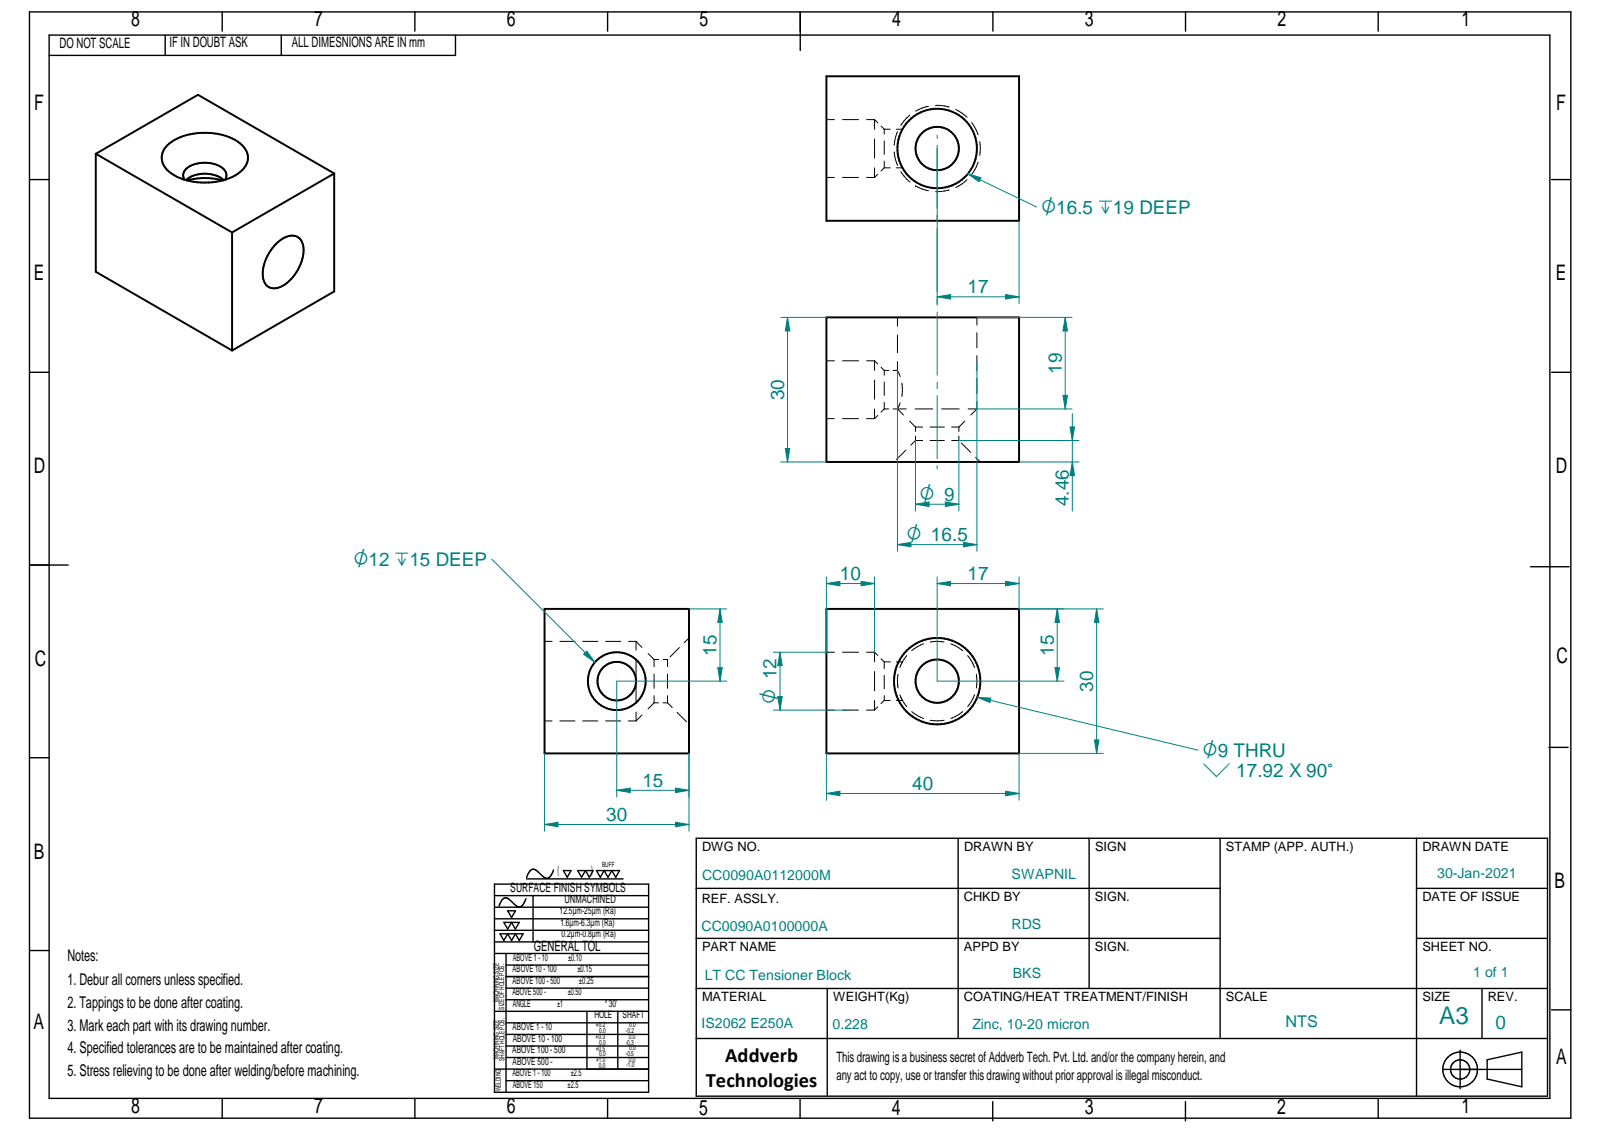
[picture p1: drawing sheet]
<svg xmlns="http://www.w3.org/2000/svg" width="420mm" height="297mm" viewBox="0 0 420 297" stroke-linecap="round" stroke-linejoin="round" font-family="sans-serif">
<g fill="none" stroke="#000" stroke-width=".36">
<path d="M7.7 3.1h400v287h-400zM12.8 9.1h389.4v275.8h-389.4zM42.9 9.1v5.3M57.7 3.1v5M73 9.1v5.3M107.7 3.1v5M118.2 9.1v5.3h-105.4M157.7 3.1v5M207.7 3.1v10M257.7 3.1v5M307.7 3.1v5M357.7 3.1v5"/>
<path d="M7.7 46.6h5M402.7 46.6h5M7.7 96.6h5M402.7 96.6h5M7.7 146.6h10M397.2 147h10M7.7 196.6h5M402 193.9h5M180.7 217.5h220.9v66.9h-220.9zM248.7 217.5v51.9M282.6 217.5v38.9M316.6 217.5v51.9"/>
<path d="M367.6 217.5v66.9M128.3 229.4h40v54h-40zM128.3 232.3h40M128.3 235.4h40M128.3 238.4h40M130.8 239.3h4l-1.1 1.7-1-1.7-.9 1.7zM131.8 236.3h2l-1 1.7zM136.5 233.1a2.41 2.41 0 0 1-1.8 2.2l-1.3-.8a3 3 0 0 0-2.4-1.6l-.9 .8-.6 1.4M136.7 228h25M138.3 232.3v12M143.6 225.7a2.22 2.22 0 0 1-1.9 2.1l-.7-.3-1.3-1.2a1.4 1.4 0 0 0-1.4-.8 1.4 1.4 0 0 0-1.2 1.1l-.4 1.1M146.2 225.8h2l-1 1.8z"/>
<path d="M149.9 225.8h4l-1 1.8-1-1.8-1 1.8zM154.8 225.8h6l-1 1.8-1-1.8-1 1.8-1-1.8-1 1.8zM180.7 230.5h135.9M367.6 230.5h34M7.7 246.6h5M128.3 241.3h40M128.3 244.3h40M128.3 247.4h40M129.8 242.3h6l-1 1.7-1-1.7-1 1.7-1-1.7-1 1.7zM131.3 259.4h37M131.3 247.4v36M131.3 250.4h37"/>
<path d="M131.3 253.3h37M131.3 256.3h37M180.7 243.4h135.9M180.7 256.4h220.9M214.7 256.4v28M367.6 243.4h34M384.6 256.4v13M128.3 262.4h40M131.3 265.3h37M131.3 268.4h37M131.3 271.4h37M131.3 274.3h37"/>
<path d="M152.3 262.4v14.9h16h-40M160.3 262.4v14.9M180.7 269.4h220.9M374.4 277.4h20.5M378.9 272.4v10M385.9 274.9l9-2v9l-9-2zM402.7 262h5M57.7 285.1v5M107.7 285.1v5M131.3 280.4h37M157.7 285.1v5M207.6 285v5"/>
<path d="M257.6 285.8v5M307.6 285.8v5M357.7 285.1v5"/>
<circle cx="378.9" cy="277.4" r="4.5"/>
<circle cx="378.9" cy="277.4" r="2.5"/>
</g>
<g fill="none" stroke="#000" stroke-width=".51">
<path d="M214.5 82.3h50v37.5h-50zM214.5 158h50v37.5h-50z"/>
<circle cx="243.2" cy="176.7" r="5.6"/>
<circle cx="243.2" cy="176.7" r="11.2"/>
</g>
<g fill="none" stroke="#000" stroke-width=".26">
<path d="M214.5 93.6h2M218.7 93.6h4.1M224.9 93.6h2.1M227 93.6v2.5M227 98.6v5M227 93.6l.8 .8M228.7 95.3l.8 .8M229.5 96.1v1.2M229.5 99.1v3.5M229.5 96.1h1.1M231.8 96.1h1.1M232.9 96.1l.7 1.6"/>
<path d="M232.9 82.3v2.3M232.9 86.9v4.6M232.9 93.8v2.3M234 99.4v3.4M253.5 82.3v2M253.5 86.3v4M253.5 92.3v3.9M253.5 98.2v3.9M214.5 108.6h2M218.6 108.6h4.2M224.9 108.6h2.1M227 106.1v2.5"/>
<path d="M227.8 107.8l-.8 .8M229.5 104.4v1.7M229.5 106.1h1.1M229.5 106.1l-.9 .8M233.6 104.5l-.7 1.6 1.6 1.6M235.1 116.8l-2.4 2.4M235.2 106.1h-3.4M236 109.2l1.6 1.6M237.5 106.1h4.6M237.6 110.8h1.8M237.6 114.3h1.8M237.6 114.3l-1.2 1.2"/>
<path d="M237.6 110.8v1.1M237.6 113.1v1.2M241.4 110.8h3.7M241.4 114.3h3.7M244.4 106.1h4.5M247 110.8h1.8M248.8 113.1v1.2h-1.8M248.8 110.8v1.2M249.5 114.9l2.4 2.5M250.4 109.2l-1.6 1.6M251.2 106.1h2.3M253.2 118.6l1.2 1.2"/>
<path d="M253.5 104.1v2M253.5 106.1l-1.5 1.6M214.5 169.2h2M218.7 169.2h4.1M224.9 169.2h2.1M227 169.2v2.5M227 174.2v5M227 169.2l.8 .8M228.7 170.9l.8 .8M229.5 171.7v1.7M229.5 175.2v3.5M229.5 171.7h1.5"/>
<path d="M232.6 171.7h1.6l-.1 .2M232.9 176.4v.5M232.9 177.4l.1 .4M233.1 174.9l-.2 1.3 .2 2.3M235.3 170.1l-1.1 1.6-.7 1.5M239.7 167l-1.6 .8-1.5 1M241.4 166.6l2-.2 1.6 .2M246.7 167l2.1 1 1 .8M251.1 170.1l.9 1.2 .9 1.9M253.4 174.9l.1 1.8-.1 1.8M214.5 184.2h2M218.6 184.2h4.2"/>
<path d="M224.9 184.2h2.1M227 181.7v2.5M227.8 183.4l-.8 .8M229.5 180.5v1.2M229.5 181.7h1.5M229.5 181.7l-.9 .8M233.5 180.3l.7 1.4 1.1 1.6M233.9 181l.1 .3M234.1 181.5l.1 .2h-1.6M236.6 184.6l1.5 1 1.6 .8M241.5 186.9l1.9 .1 1.6-.1M249.8 184.6l-1 .8-2 1"/>
<path d="M252.9 180.2l-.9 1.9-.9 1.2"/>
</g>
<path d="M264.5 158h21.9M284.6 158l.6 3.5h-1.2zM264.5 195.5h21.9" fill="none" stroke="#008080" stroke-width=".26"/>
<path d="M284.6 158l.6 3.5h-1.2z" fill="#008080"/>
<path d="M284 192h1.2l-.6 3.5z" fill="none" stroke="#008080" stroke-width=".26"/>
<path d="M284 192h1.2l-.6 3.5z" fill="#008080"/>
<path d="M284.6 158v37.5M214.5 195.5v12.1M264.5 195.5v12.1M261 205.3l3.5 .5-3.5 .6z" fill="none" stroke="#008080" stroke-width=".26"/>
<path d="M261 205.3l3.5 .5-3.5 .6z" fill="#008080"/>
<path d="M214.5 205.8l3.5-.5v1.1z" fill="none" stroke="#008080" stroke-width=".26"/>
<path d="M214.5 205.8l3.5-.5v1.1z" fill="#008080"/>
<path d="M202.6 82.3h11.9M202.6 119.8h11.9M203.8 116.4h1.2l-.6 3.4zM214.5 205.8h50" fill="none" stroke="#008080" stroke-width=".26"/>
<path d="M203.8 116.4h1.2l-.6 3.4z" fill="#008080"/>
<path d="M204.4 82.3l.6 3.6h-1.2z" fill="none" stroke="#008080" stroke-width=".26"/>
<path d="M204.4 82.3l.6 3.6h-1.2z" fill="#008080"/>
<path d="M204.4 82.3v37.5M253.6 180.9l57.3 13.7" fill="none" stroke="#008080" stroke-width=".26"/>
<path d="M253.6 180.9l3.6 .2-.3 1.1z" fill="#008080"/>
<path d="M264.5 158h11.6M274.4 158l.6 3.5h-1.2zM243.2 176.7h32.9M253.6 180.9l3.6 .2-.3 1.1z" fill="none" stroke="#008080" stroke-width=".26"/>
<path d="M274.4 158l.6 3.5h-1.2z" fill="#008080"/>
<path d="M273.8 173.2h1.2l-.6 3.5z" fill="none" stroke="#008080" stroke-width=".26"/>
<path d="M273.8 173.2h1.2l-.6 3.5z" fill="#008080"/>
<path d="M127.6 145.1l26.8 26.7M274.4 158v18.7" fill="none" stroke="#008080" stroke-width=".26"/>
<g fill="none" stroke="#000" stroke-width=".26">
<path d="M141.3 166.4h2M145.3 166.4h3.9M151.2 166.4h4M157.2 166.4h3.9M163.1 166.4h2M165.1 166.4l1.5 1.6M165.1 166.4v2.3M165.1 171v4.5M165.1 177.9v4.5M168.2 169.5l1.5 1.6M169.7 171.1h1.2M169.7 171.1v1.9"/>
<path d="M169.7 174.9v3.7M172.1 171.1h1.1v1.9M173.2 174.9v3.7M176.3 168l-2.4 2.4M178.8 165.5l-1.2 1.2M141.3 187h2M145.3 187h3.9M151.2 187h3.9M157.2 187h3.9M163.1 187h2M165.1 184.7v2.3M166.6 185.5l-1.5 1.5"/>
<path d="M169.7 182.3l-1.5 1.6M169.7 182.3h1.2M169.7 180.5v1.8M172.1 182.3h1.1M173.2 180.5v1.8M173.2 182.3l1.3 1.3M175.7 184.8l2.5 2.5"/>
</g>
<g fill="none" stroke="#000" stroke-width=".51">
<path d="M141.3 158h37.5v37.5h-37.5z"/>
<circle cx="160.1" cy="176.7" r="5"/>
<circle cx="160.1" cy="176.7" r="7.5"/>
</g>
<path d="M152.3 168.9l2.1 2.9-2.9-2z" fill="#008080"/>
<path d="M151.5 169.8l.8-.9 2.1 2.9zM160.1 176.7v30.1M178.8 195.5v11.3M175.3 204.4l3.5 .6-3.5 .6z" fill="none" stroke="#008080" stroke-width=".26"/>
<path d="M175.3 204.4l3.5 .6-3.5 .6z" fill="#008080"/>
<path d="M160.1 205l3.5-.6v1.2z" fill="none" stroke="#008080" stroke-width=".26"/>
<path d="M160.1 205l3.5-.6v1.2z" fill="#008080"/>
<path d="M178.8 158h9.8M186.8 158l.6 3.5h-1.1zM160.1 176.7h28.5M160.1 205h18.7" fill="none" stroke="#008080" stroke-width=".26"/>
<path d="M186.8 158l.6 3.5h-1.1z" fill="#008080"/>
<path d="M186.3 173.2h1.1l-.6 3.5z" fill="none" stroke="#008080" stroke-width=".26"/>
<path d="M186.3 173.2h1.1l-.6 3.5z" fill="#008080"/>
<path d="M186.8 158v18.7M141.3 195.5v20.1M178.8 195.5v20.1M175.3 213.3l3.5 .6-3.5 .6z" fill="none" stroke="#008080" stroke-width=".26"/>
<path d="M175.3 213.3l3.5 .6-3.5 .6z" fill="#008080"/>
<path d="M141.3 213.9l3.5-.6v1.2z" fill="none" stroke="#008080" stroke-width=".26"/>
<path d="M141.3 213.9l3.5-.6v1.2z" fill="#008080"/>
<path d="M251.2 45.1l17.8 8.6M141.3 213.9h37.5" fill="none" stroke="#008080" stroke-width=".26"/>
<g fill="none" stroke="#000" stroke-width=".51">
<path d="M214.5 19.8h50v37.5h-50z"/>
<circle cx="243.2" cy="38.5" r="5.6"/>
<circle cx="243.2" cy="38.5" r="10.3"/>
</g>
<g fill="none" stroke="#000" stroke-width=".26">
<path d="M214.5 31h2M218.7 31h4.1M224.9 31h2.1M227 31v2.5M227 36v5M227 31l.8 .9M228.7 32.7l.8 .8M229.5 33.5v1.3M229.5 36.6v3.4M229.5 33.5h1.5M232.1 39.5l.3 1.9 .5 1.5M232.6 33.5h1.6"/>
<path d="M232.9 34.2l-.5 1.4-.3 2M236.1 29.9l-1.5 1.4-.8 1.3M241 27.6l-1.6 .4-1.8 .8M242.8 27.3l1.4 .1 2.1 .4M248 28.4l1.6 1 1.4 1M252.2 31.8l1.2 2 .4 1.2M254.3 36.7l.1 1.8-.1 1.8M214.5 46h2M218.6 46h4.2M224.9 46h2.1M227 43.6v2.4M227.8 45.2l-.8 .8"/>
<path d="M229.5 41.8v1.7M229.5 43.5h1.5M229.5 43.5l-.9 .9M232.6 43.5h1.6M233.8 44.5l1.5 2 .8 .7M237.6 48.2h.1M237.6 48.2l1.8 .9 1.6 .4M246.3 49.3l-2.1 .4h-1.4M251 46.6l-1.4 1.1-1.6 .9M253.8 42.1l-.4 1.2-1.2 1.9"/>
</g>
<path d="M251.2 45.1l3.4 1-.5 1z" fill="#008080"/>
<path d="M251.2 45.1l3.4 1-.5 1zM253.5 82.3h24.7M253.5 106.1h24.7M275.9 102.6h1.1l-.6 3.5z" fill="none" stroke="#008080" stroke-width=".26"/>
<path d="M275.9 102.6h1.1l-.6 3.5z" fill="#008080"/>
<path d="M276.4 82.3l.6 3.6h-1.1z" fill="none" stroke="#008080" stroke-width=".26"/>
<path d="M276.4 82.3l.6 3.6h-1.1z" fill="#008080"/>
<path d="M276.4 82.3v23.8M248.8 114.3h31.2M264.5 119.8h15.5M278.3 119.8l.6 3.5h-1.2z" fill="none" stroke="#008080" stroke-width=".26"/>
<path d="M278.3 119.8l.6 3.5h-1.2z" fill="#008080"/>
<path d="M277.7 110.8h1.2l-.6 3.5z" fill="none" stroke="#008080" stroke-width=".26"/>
<path d="M277.7 110.8h1.2l-.6 3.5z" fill="#008080"/>
<path d="M237.6 114.3v18.3M248.8 114.3v18.3M278.3 107.3v25.3M237.6 130.8l3.5-.6v1.2z" fill="none" stroke="#008080" stroke-width=".26"/>
<path d="M237.6 130.8l3.5-.6v1.2z" fill="#008080"/>
<path d="M245.3 130.2l3.5 .6-3.5 .6z" fill="none" stroke="#008080" stroke-width=".26"/>
<path d="M245.3 130.2l3.5 .6-3.5 .6z" fill="#008080"/>
<path d="M232.9 96.1v46.9M253.5 94.2v48.8M237.6 130.8h11.2M232.9 141.3l3.5-.6v1.2z" fill="none" stroke="#008080" stroke-width=".26"/>
<path d="M232.9 141.3l3.5-.6v1.2z" fill="#008080"/>
<path d="M250 140.7l3.5 .6-3.5 .6z" fill="none" stroke="#008080" stroke-width=".26"/>
<path d="M250 140.7l3.5 .6-3.5 .6z" fill="#008080"/>
<path d="M232.9 141.3h20.6M200.7 169.2h13.8M202.4 169.2l.6 3.5h-1.2zM200.7 184.2h20" fill="none" stroke="#008080" stroke-width=".26"/>
<path d="M202.4 169.2l.6 3.5h-1.2z" fill="#008080"/>
<path d="M201.8 180.7h1.2l-.6 3.5z" fill="none" stroke="#008080" stroke-width=".26"/>
<path d="M201.8 180.7h1.2l-.6 3.5z" fill="#008080"/>
<path d="M243.2 38.5v40.2M264.5 57.3v21.4M261 76.4l3.5 .6-3.5 .6zM202.4 169.2v15" fill="none" stroke="#008080" stroke-width=".26"/>
<path d="M261 76.4l3.5 .6-3.5 .6z" fill="#008080"/>
<path d="M243.2 77l3.5-.6v1.2z" fill="none" stroke="#008080" stroke-width=".26"/>
<path d="M243.2 77l3.5-.6v1.2z" fill="#008080"/>
<g fill="none" stroke="#008080" stroke-width=".26">
<path d="M243.2 35v.9M243.2 37.7v16.4M243.2 55.8v1.8M243.2 59.3v16.4M243.2 77h21.3M243.2 77.5v1.7M243.2 81v16.4M243.2 99.1v1.8M243.2 102.6v16.4M243.2 120.8v.8M214.5 149.6v19.6M223.5 150.8l3.5 .6-3.5 .6z"/>
<path d="M227 149.6v19.6"/>
</g>
<path d="M24.9 39.9v30.6l35.3 20.4M24.9 39.9l35.3 20.4M24.9 39.9l26.5-15.3 35.3 20.4M43.4 37.7a16.1 16.1 0 0 1 14.5-2.6 8.7 8.7 0 0 1 6.3 4.7 4.7 4.7 0 0 1-2.5 5.3 16.9 16.9 0 0 1-17.7-.5 4.4 4.4 0 0 1-.6-6.9zM48.6 46.8a16.9 16.9 0 0 1 9.2 0M58 46.7a8 8 0 0 0-9.8 0M58.4 46.6a2.46 2.46 0 0 0-1.5-3.6 8.3 8.3 0 0 0-8.7 1l-.5 .7-.2 .8 .4 1.1M86.7 45l-26.5 15.3M86.7 45v30.6l-26.5 15.3M60.2 60.3v30.6M71.7 63.2a5.1 5.1 0 0 1 5.3-1.8 4.3 4.3 0 0 1 1.6 5 11.1 11.1 0 0 1-6.5 8.3 3 3 0 0 1-3.9-3.4 11.6 11.6 0 0 1 3.5-8.1z" fill="none" stroke="#000" stroke-width=".51"/>
<path d="M223.5 150.8l3.5 .6-3.5 .6z" fill="#008080"/>
<path d="M214.5 151.4l3.5-.6v1.2z" fill="none" stroke="#008080" stroke-width=".26"/>
<path d="M214.5 151.4l3.5-.6v1.2z" fill="#008080"/>
<path d="M214.5 151.4h12.5M243.2 149.6v27.1M261 150.8l3.5 .6-3.5 .6zM264.5 149.6v8.4" fill="none" stroke="#008080" stroke-width=".26"/>
<path d="M261 150.8l3.5 .6-3.5 .6z" fill="#008080"/>
<path d="M243.2 151.4l3.5-.6v1.2z" fill="none" stroke="#008080" stroke-width=".26"/>
<path d="M243.2 151.4l3.5-.6v1.2z" fill="#008080"/>
<path d="M243.2 151.4h21.3" fill="none" stroke="#008080" stroke-width=".26"/>
<text font-size="6.3" fill="#008080" x="373.5" y="265.6">A3</text>
<g font-size="5.6">
<text x="34" y="6.7">8</text>
<text x="81.5" y="6.7">7</text>
<text x="131.5" y="6.7">6</text>
<text x="181.5" y="6.7">5</text>
<text x="231.5" y="6.7">4</text>
<text x="281.5" y="6.7">3</text>
<text x="331.5" y="6.7">2</text>
<text x="379.3" y="6.7">1</text>
<text x="8.9" y="28.4">F</text>
<text x="403.9" y="28.4">F</text>
<text x="8.8" y="72.7">E</text>
<text x="403.8" y="72.7">E</text>
<text x="8.8" y="122.7">D</text>
<text x="403.8" y="122.7">D</text>
<text x="9" y="172.7">C</text>
<text x="403.9" y="172">C</text>
<text x="8.8" y="222.7">B</text>
<text x="403.4" y="230.3">B</text>
<text x="8.7" y="266.9">A</text>
<text x="403.9" y="276">A</text>
<text x="34" y="288.7">8</text>
<text x="81.5" y="288.7">7</text>
<text x="131.5" y="288.7">6</text>
<text x="181.5" y="289.4">5</text>
<text x="231.5" y="289.4">4</text>
<text x="281.5" y="289">3</text>
<text x="331.4" y="288.9">2</text>
<text x="379.3" y="288.7">1</text>
</g>
<g font-size="5.4" fill="#008080">
<text x="270.2" y="55.5">O16.5 `19 DEEP</text>
<text x="238.7" y="129.9">O 9</text>
<text x="235.3" y="140.4">O 16.5</text>
<text x="91.8" y="146.8">O12 `15 DEEP</text>
<text x="201.5" y="182.6" transform="rotate(-90 201.5 182.6)">O 12</text>
<text x="312.1" y="196.4">O9 THRU</text>
<text x="312.1" y="201.6">s 17.92 X 90v</text>
</g>
<g font-size="5.3">
<text x="188.2" y="275.4">Addverb</text>
<text x="183.2" y="281.9">Technologies</text>
</g>
<g font-size="4.9" fill="#008080">
<text x="251.1" y="76.1">17</text>
<text x="275.6" y="97" transform="rotate(-90 275.6 97)">19</text>
<text x="203.5" y="103.8" transform="rotate(-90 203.5 103.8)">30</text>
<text x="277.4" y="131.4" transform="rotate(-90 277.4 131.4)">4.46</text>
<text x="218" y="150.5">10</text>
<text x="251.1" y="150.5">17</text>
<text x="186" y="170.1" transform="rotate(-90 186 170.1)">15</text>
<text x="273.5" y="170.1" transform="rotate(-90 273.5 170.1)">15</text>
<text x="283.7" y="179.5" transform="rotate(-90 283.7 179.5)">30</text>
<text x="166.7" y="204.2">15</text>
<text x="236.7" y="205">40</text>
<text x="157.3" y="213">30</text>
<text x="388.1" y="267">0</text>
</g>
<g font-size="4.2">
<text x="17.5" y="249.2">Notes:</text>
<text x="17.5" y="255.5">1. Debur all corners unless specified.</text>
<text x="17.5" y="261.4">2. Tappings to be done after coating.</text>
<text x="17.5" y="267.4">3. Mark each part with its drawing number.</text>
<text x="17.5" y="273.3">4. Specified tolerances are to be maintained after coating.</text>
<text x="17.5" y="279.2">5. Stress relieving to be done after welding/before machining.</text>
</g>
<text font-size="4.2" fill="#008080" x="333.6" y="266.5">NTS</text>
<g font-size="3.7">
<text x="15.5" y="12.3">DO NOT SCALE</text>
<text x="44" y="12.2">IF IN DOUBT ASK</text>
<text x="75.7" y="12.3">ALL DIMESNIONS ARE IN mm</text>
<text x="138.5" y="246.6">GENERAL TOL</text>
<text x="217.1" y="275.6">This drawing is a business secret of Addverb Tech. Pvt. Ltd. and/or the company herein, and</text>
<text x="217.1" y="280.2">any act to copy, use or transfer this drawing without prior approval is illegal misconduct.</text>
</g>
<g font-size="3.7" fill="#008080">
<text x="262.5" y="227.9">SWAPNIL</text>
<text x="373" y="227.7">30-Jan-2021</text>
<text x="182.2" y="228.2">CC0090A0112000M</text>
<text x="182.1" y="241.4">CC0090A0100000A</text>
<text x="262.5" y="240.9">RDS</text>
<text x="182.9" y="254.3">LT CC Tensioner Block</text>
<text x="262.9" y="253.6">BKS</text>
<text x="382.3" y="253.5">1 of 1</text>
<text x="182" y="266.8">IS2062 E250A</text>
<text x="216" y="267">0.228</text>
<text x="252.3" y="266.9">Zinc, 10-20 micron</text>
</g>
<g font-size="3.3">
<text x="182.2" y="220.7">DWG NO.</text>
<text x="250.2" y="220.7">DRAWN BY</text>
<text x="284.2" y="220.7">SIGN</text>
<text x="318.2" y="220.7">STAMP (APP. AUTH.)</text>
<text x="369.1" y="220.7">DRAWN DATE</text>
<text x="132.4" y="231.4">SURFACE FINISH SYMBOLS</text>
<text x="250.2" y="233.7">CHKD BY</text>
<text x="284.2" y="233.7">SIGN.</text>
<text x="369.1" y="233.7">DATE OF ISSUE</text>
<text x="182.1" y="234.4">REF. ASSLY.</text>
<text x="182.2" y="246.7">PART NAME</text>
<text x="250.2" y="246.7">APPD BY</text>
<text x="284.2" y="246.7">SIGN.</text>
<text x="369.1" y="246.7">SHEET NO.</text>
<text x="182.2" y="259.7">MATERIAL</text>
<text x="216.2" y="259.7">WEIGHT(Kg)</text>
<text x="250.2" y="259.7">COATING/HEAT TREATMENT/FINISH</text>
<text x="318.1" y="259.7">SCALE</text>
<text x="369.1" y="259.7">SIZE</text>
<text x="386.1" y="259.7">REV.</text>
</g>
<g font-size="3">
<text x="144.7" y="226.8">(</text>
<text x="153.4" y="226.8">)</text>
<text x="146.5" y="234.3">UNMACHINED</text>
</g>
<g font-size="2.6">
<text x="145.2" y="237.2">12.5μm-25μm (Ra)</text>
<text x="145.4" y="240.3">1.6μm-6.3μm (Ra)</text>
<text x="145.7" y="243.2">0.2μm-0.8μm (Ra)</text>
<text x="133.1" y="249.3">ABOVE 1 - 10</text>
<text x="147.4" y="249.3">±0.10</text>
<text x="133" y="255.2">ABOVE 100 - 500</text>
<text x="133" y="252.3">ABOVE 10 - 100</text>
<text x="149.8" y="252.3">±0.15</text>
<text x="150.2" y="255.2">±0.25</text>
<text x="133" y="258">ABOVE 500 -</text>
<text x="133.1" y="261.4">ANGLE</text>
<text x="144.6" y="261.4">±1</text>
<text x="147.3" y="258">±0.50</text>
<text x="157" y="261.2">°30'</text>
<text x="133" y="267.3">ABOVE 1 - 10</text>
<text x="154.3" y="264.1">HOLE</text>
<text x="161.6" y="264.1">SHAFT</text>
<text x="133" y="273.2">ABOVE 100 - 500</text>
<text x="133.1" y="270.3">ABOVE 10 - 100</text>
<text x="133" y="279.1">ABOVE 1 - 100</text>
<text x="133" y="276.3">ABOVE 500 -</text>
<text x="148.1" y="279.1">±2.5</text>
<text x="133.1" y="282.3">ABOVE 150</text>
<text x="147.3" y="282.3">±2.5</text>
</g>
<g font-size="1.9">
<text x="156.3" y="225">BUFF</text>
<text x="129.5" y="260" transform="rotate(-90 129.5 260)">MACHINING SIZE</text>
<text x="130.9" y="261.9" transform="rotate(-90 130.9 261.9)">SIZE OF HOLE POS.</text>
<text x="154.6" y="269.6">+0.3</text>
<text x="154.7" y="266.5">+0.2</text>
<text x="155.5" y="268">0.0</text>
<text x="162.4" y="268">-0.2</text>
<text x="163.2" y="269.6">0.0</text>
<text x="163.3" y="266.5">0.0</text>
<text x="129.5" y="274.8" transform="rotate(-90 129.5 274.8)">MACHINING SIZE</text>
<text x="130.9" y="275.2" transform="rotate(-90 130.9 275.2)">SHAFT HOLE POS.</text>
<text x="154.6" y="272.6">+0.5</text>
<text x="154.7" y="275.5">+1.0</text>
<text x="155.5" y="271">0.0</text>
<text x="155.5" y="274">0.0</text>
<text x="162.4" y="271">-0.3</text>
<text x="162.4" y="274">-0.5</text>
<text x="163.2" y="275.5">0.0</text>
<text x="163.2" y="272.5">0.0</text>
<text x="155.4" y="277">0.0</text>
<text x="162.5" y="276.9">-1.0</text>
<text x="130" y="283.1" transform="rotate(-90 130 283.1)">WELDING</text>
</g>
</svg>
